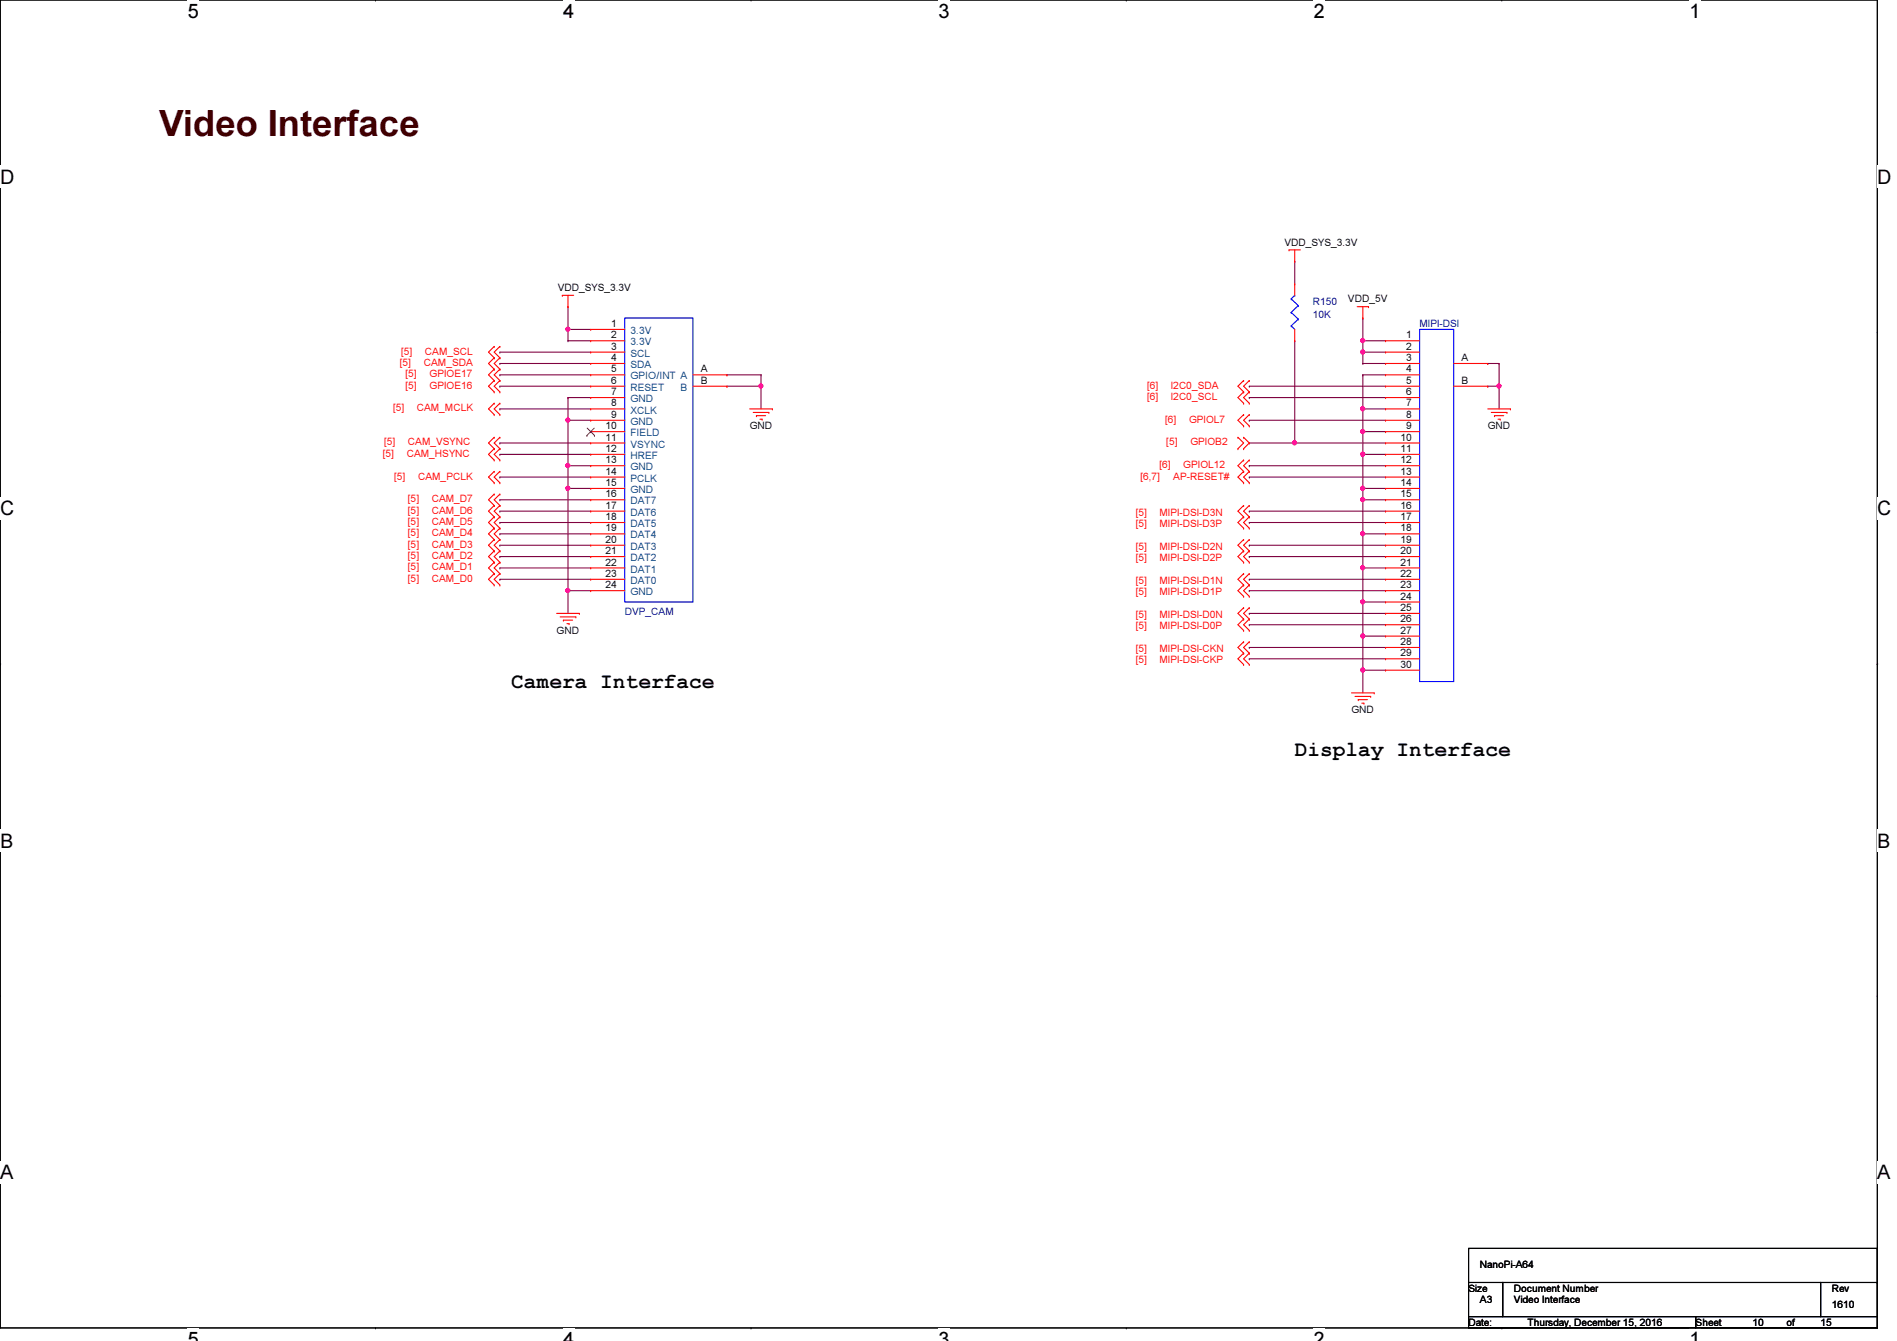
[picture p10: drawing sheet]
<svg xmlns="http://www.w3.org/2000/svg" width="297mm" height="210mm" viewBox="0 0 297 210" stroke-linecap="round" stroke-linejoin="round" font-family="sans-serif">
<path d="M0 0h294v207.9h-294z" fill="none" stroke="#000" stroke-width=".17"/>
<g fill="#fff">
<path d="M29.4 0h1.8v3.5h-1.8z"/>
<path d="M29.4 207.9h1.8v2h-1.8z"/>
</g>
<path d="M58.8 0h.1M58.8 207.9h.1" fill="none" stroke="#000" stroke-width=".17"/>
<g fill="#fff">
<path d="M88.2 0h1.7v3.5h-1.7z"/>
<path d="M88.2 207.9h1.7v2h-1.7z"/>
</g>
<path d="M117.6 0h.1M117.6 207.9h.1" fill="none" stroke="#000" stroke-width=".17"/>
<g fill="#fff">
<path d="M147 0h1.7v3.5h-1.7z"/>
<path d="M147 207.9h1.7v2h-1.7z"/>
</g>
<path d="M176.4 0h.1M176.4 207.9h.1" fill="none" stroke="#000" stroke-width=".17"/>
<g fill="#fff">
<path d="M205.7 0h1.8v3.5h-1.8z"/>
<path d="M205.7 207.9h1.8v2h-1.8z"/>
</g>
<path d="M235.2 0h.1M235.2 207.9h.1" fill="none" stroke="#000" stroke-width=".17"/>
<g fill="#fff">
<path d="M264.5 0h1.8v3.5h-1.8z"/>
<path d="M264.5 207.9h1.8v2h-1.8z"/>
<path d="M0 26h2.3v3.4h-2.3z"/>
<path d="M294 26h2.2v3.4h-2.2z"/>
<path d="M0 77.9h2.3v3.5h-2.3z"/>
<path d="M294 77.9h2.2v3.5h-2.2z"/>
</g>
<path d="M0 51.9h.1M294 51.9h.1" fill="none" stroke="#000" stroke-width=".17"/>
<g fill="#fff">
<path d="M0 129.9h2.1v3.4h-2.1z"/>
<path d="M294 129.9h2v3.4h-2z"/>
</g>
<path d="M0 103.9h.1M294 103.9h.1" fill="none" stroke="#000" stroke-width=".17"/>
<path d="M0 103.9h.1M294 103.9h.1" fill="none" stroke="#000" stroke-width=".16"/>
<g fill="#fff">
<path d="M0 181.8h2.1v3.5h-2.1z"/>
<path d="M294 181.8h2v3.5h-2z"/>
</g>
<path d="M0 155.9h.1M294 155.9h.1" fill="none" stroke="#000" stroke-width=".17"/>
<g fill="none" stroke="#800040" stroke-width=".17">
<path d="M78.3 58.7h.1M78.3 58.7h14.2M88.9 72.9h.1M88.9 72.9h3.6M113.8 60.5h.1M113.8 60.5h5.4M78.3 83.6h.1M78.3 81.8h.1M78.3 80h.1M78.3 90.7h.1M78.3 88.9h.1M78.3 83.6h14.2"/>
<path d="M78.3 81.8h14.2M78.3 80h14.2M78.3 90.7h14.2M78.3 88.9h14.2"/>
</g>
<circle cx="119.1" cy="60.4" r=".32" fill="#f0f"/>
<circle cx="119.1" cy="60.4" r=".32" fill="none" stroke="#f0f" stroke-width=".17"/>
<g fill="none" stroke="#800040" stroke-width=".17">
<path d="M78.3 71.1h.1M78.3 69.3h.1M78.3 60.5h.1M78.3 78.2h.1M78.3 74.7h.1M78.3 71.1h14.2M78.3 69.3h14.2M78.3 60.5h14.2M78.3 78.2h14.2M78.3 74.7h14.2M88.9 62.2h.1M88.9 62.2v3.6"/>
<path d="M78.3 87.1h.1M78.3 85.3h.1M78.3 87.1h14.2M78.3 85.3h14.2"/>
</g>
<circle cx="88.9" cy="65.8" r=".32" fill="#f0f"/>
<circle cx="88.9" cy="65.8" r=".32" fill="none" stroke="#f0f" stroke-width=".17"/>
<path d="M78.3 56.9h.1M78.3 56.9h14.2M88.9 51.6h.1M88.9 51.6h3.6M113.8 58.7h.1M113.8 58.7h5.4M119.2 58.7h.1M119.2 58.7v5.3M88.9 76.5h.1M88.9 76.5v16M119.2 60.5h.1" fill="none" stroke="#800040" stroke-width=".17"/>
<circle cx="88.9" cy="92.4" r=".32" fill="#f0f"/>
<circle cx="88.9" cy="92.4" r=".32" fill="none" stroke="#f0f" stroke-width=".17"/>
<path d="M88.9 62.2h.1M88.9 72.9h.1M88.9 62.2h3.6M88.9 72.9v3.6" fill="none" stroke="#800040" stroke-width=".17"/>
<circle cx="88.9" cy="76.4" r=".32" fill="#f0f"/>
<circle cx="88.9" cy="76.4" r=".32" fill="none" stroke="#f0f" stroke-width=".17"/>
<circle cx="88.9" cy="72.9" r=".32" fill="#f0f"/>
<circle cx="88.9" cy="72.9" r=".32" fill="none" stroke="#f0f" stroke-width=".17"/>
<path d="M88.9 53.3h.1M88.9 51.6h.1M88.9 51.6v1.7M88.9 53.3h3.6M88.9 65.8h.1M88.9 76.5h.1M88.9 65.8h3.6M88.9 76.5h3.6M88.9 92.5h.1M88.9 92.5v3.5M88.9 92.5h3.6" fill="none" stroke="#800040" stroke-width=".17"/>
<circle cx="88.9" cy="51.5" r=".32" fill="#f0f"/>
<circle cx="88.9" cy="51.5" r=".32" fill="none" stroke="#f0f" stroke-width=".17"/>
<path d="M78.3 55.1h.1M78.3 55.1h14.2M88.9 48h.1M88.9 48v3.6M213.4 53.3h.1M213.4 49.8h.1M213.4 53.3h3.6M213.4 49.8v5.3M78.3 64h.1M78.3 64h14.2M88.9 65.8h.1M88.9 65.8v7.1" fill="none" stroke="#800040" stroke-width=".17"/>
<circle cx="213.4" cy="55.1" r=".32" fill="#f0f"/>
<circle cx="213.4" cy="55.1" r=".32" fill="none" stroke="#f0f" stroke-width=".17"/>
<circle cx="213.4" cy="53.3" r=".32" fill="#f0f"/>
<circle cx="213.4" cy="53.3" r=".32" fill="none" stroke="#f0f" stroke-width=".17"/>
<path d="M213.4 55.1h.1M213.4 56.9h.1M213.4 58.7h.1M213.4 55.1h3.6M213.4 55.1v1.8M213.4 58.7v5.3M213.4 56.9h3.6M213.4 58.7h3.6" fill="none" stroke="#800040" stroke-width=".17"/>
<circle cx="213.4" cy="64" r=".32" fill="#f0f"/>
<circle cx="213.4" cy="64" r=".32" fill="none" stroke="#f0f" stroke-width=".17"/>
<g fill="none" stroke="#800040" stroke-width=".17">
<path d="M195.6 62.2h.1M195.6 60.5h.1M195.6 65.8h.1M195.6 62.2h21.4M195.6 60.5h21.4M195.6 65.8h21.4M202.7 69.3h.1M202.7 69.3h14.3M213.4 64h.1M213.4 67.6h.1M213.4 64v3.6M213.4 64h3.6"/>
<path d="M213.4 67.6h3.6"/>
</g>
<circle cx="202.7" cy="69.3" r=".32" fill="#f0f"/>
<circle cx="202.7" cy="69.3" r=".32" fill="none" stroke="#f0f" stroke-width=".17"/>
<path d="M213.4 67.6h.1M213.4 67.6v3.5" fill="none" stroke="#800040" stroke-width=".17"/>
<circle cx="213.4" cy="71.1" r=".32" fill="#f0f"/>
<circle cx="213.4" cy="71.1" r=".32" fill="none" stroke="#f0f" stroke-width=".17"/>
<circle cx="213.4" cy="67.5" r=".32" fill="#f0f"/>
<circle cx="213.4" cy="67.5" r=".32" fill="none" stroke="#f0f" stroke-width=".17"/>
<g fill="none" stroke="#800040" stroke-width=".17">
<path d="M202.7 40.9h.1M202.7 53.3h.1M202.7 40.9v3.5M202.7 53.3v16h-7.1M233 56.9h.1M233 56.9h1.7M234.7 56.9h.1M234.7 56.9v3.6h-1.7M195.6 74.7h.1M195.6 72.9h.1M195.6 69.3h.1M195.6 74.7h21.4"/>
<path d="M195.6 72.9h21.4M233 60.5h.1M213.4 99.6h.1M213.4 99.6v5.3"/>
</g>
<circle cx="234.7" cy="60.4" r=".32" fill="#f0f"/>
<circle cx="234.7" cy="60.4" r=".32" fill="none" stroke="#f0f" stroke-width=".17"/>
<path d="M213.4 71.1h.1M213.4 76.5h.1M213.4 71.1v7.1M213.4 71.1h3.6M234.7 60.5h.1M234.7 60.5v3.5" fill="none" stroke="#800040" stroke-width=".17"/>
<circle cx="213.4" cy="76.4" r=".32" fill="#f0f"/>
<circle cx="213.4" cy="76.4" r=".32" fill="none" stroke="#f0f" stroke-width=".17"/>
<path d="M213.4 76.5h.1M213.4 78.2h.1M213.4 76.5h3.6M213.4 78.2h3.6M213.4 78.2v5.4" fill="none" stroke="#800040" stroke-width=".17"/>
<circle cx="213.4" cy="83.5" r=".32" fill="#f0f"/>
<circle cx="213.4" cy="83.5" r=".32" fill="none" stroke="#f0f" stroke-width=".17"/>
<circle cx="213.4" cy="78.2" r=".32" fill="#f0f"/>
<circle cx="213.4" cy="78.2" r=".32" fill="none" stroke="#f0f" stroke-width=".17"/>
<path d="M213.4 83.6h.1M213.4 88.9h.1M213.4 83.6v10.6M213.4 83.6h3.6M213.4 88.9h3.6" fill="none" stroke="#800040" stroke-width=".17"/>
<circle cx="213.4" cy="94.2" r=".32" fill="#f0f"/>
<circle cx="213.4" cy="94.2" r=".32" fill="none" stroke="#f0f" stroke-width=".17"/>
<circle cx="213.4" cy="88.9" r=".32" fill="#f0f"/>
<circle cx="213.4" cy="88.9" r=".32" fill="none" stroke="#f0f" stroke-width=".17"/>
<path d="M213.4 94.2h.1M213.4 94.2v5.4" fill="none" stroke="#800040" stroke-width=".17"/>
<circle cx="213.4" cy="99.5" r=".32" fill="#f0f"/>
<circle cx="213.4" cy="99.5" r=".32" fill="none" stroke="#f0f" stroke-width=".17"/>
<path d="M213.4 94.2h.1M213.4 94.2h3.6M213.4 104.9h.1M213.4 104.9v3.6" fill="none" stroke="#800040" stroke-width=".17"/>
<circle cx="213.4" cy="104.9" r=".32" fill="#f0f"/>
<circle cx="213.4" cy="104.9" r=".32" fill="none" stroke="#f0f" stroke-width=".17"/>
<g fill="none" stroke="#800040" stroke-width=".17">
<path d="M195.6 97.8h.1M195.6 96h.1M195.6 90.7h.1M195.6 92.5h.1M195.6 85.3h.1M195.6 87.1h.1M195.6 81.8h.1M195.6 80h.1M195.6 97.8h21.4M195.6 96h21.4M195.6 90.7h21.4M195.6 92.5h21.4"/>
<path d="M195.6 85.3h21.4M195.6 87.1h21.4M195.6 81.8h21.4M195.6 80h21.4M213.4 99.6h.1M213.4 99.6h3.6M195.6 103.1h.1M195.6 101.3h.1M195.6 103.1h21.4M195.6 101.3h21.4M213.4 104.9h.1M213.4 104.9h3.6"/>
</g>
<g fill="none" stroke="#f00" stroke-width=".17">
<path d="M201.8 39.1h.1M201.8 39.1h1.8M202.7 39.1v1.8M77.4 54.2h.1M77.4 56h.1M77.4 57.8h.1M77.4 59.6h.1M77.4 54.2l-.9 .9 .9 .9M77.4 56l-.9 .9 .9 .9M77.4 59.6l-.9 .9 .9 .8M77.4 57.8l-.9 .9 .9 .9M78.3 54.2h.1"/>
<path d="M78.3 56h.1M78.3 57.8h.1M78.3 59.6h.1M78.3 54.2l-.9 .9 .9 .9M78.3 56l-.9 .9 .9 .9M78.3 59.6l-.9 .9 .9 .8M78.3 57.8l-.9 .9 .9 .9M88 46.2h.1M88 46.2h1.8M88.9 48h.1M88.9 46.2v1.8M92.5 51.6h.1"/>
<path d="M92.5 53.3h.1M92.5 55.1h.1M92.5 56.9h.1M92.5 58.7h.1M92.5 53.3h5.3M92.5 55.1h5.3M92.5 56.9h5.3M92.5 58.7h5.3M92.5 51.6h5.3M108.5 58.7h5.3M113.8 58.7h.1M194.7 59.6h.1"/>
<path d="M194.7 59.6l-.9 .9 .9 .8M195.6 59.6h.1M195.6 59.6l-.9 .9 .9 .8M202.7 40.9h.1M202.7 53.3h.1M202.7 44.4h.1M202.7 44.4v1.8M202.7 51.6v1.7M212.5 48h1.8M213.4 49.8h.1M213.4 48v1.8M214.3 48h.1"/>
<path d="M217 53.3h.1M217 55.1h.1M217 56.9h.1M217 58.7h.1M217 53.3h5.3M217 55.1h5.3M217 56.9h5.3M217 58.7h5.3M227.6 56.9h5.4M233 56.9h.1M77.4 73.8h.1M77.4 75.6h.1"/>
<path d="M77.4 63.1h.1M77.4 64.9h.1M77.4 70.2h.1M77.4 72h.1M77.4 68.5h.1M77.4 79.1h.1M77.4 77.3h.1M77.4 61.3h.1M77.4 73.8l-.9 .9 .9 .9M77.4 63.1l-.9 .9 .9 .9M77.4 70.2l-.9 .9 .9 .9M77.4 68.5l-.9 .8 .9 .9"/>
<path d="M77.4 79.1l-.9 .9 .9 .9M77.4 77.3l-.9 .9 .9 .9M78.3 73.8h.1M78.3 75.6h.1M78.3 63.1h.1M78.3 64.9h.1M78.3 70.2h.1M78.3 72h.1M78.3 68.5h.1M78.3 79.1h.1M78.3 77.3h.1M78.3 61.3h.1"/>
<path d="M78.3 73.8l-.9 .9 .9 .9M78.3 63.1l-.9 .9 .9 .9M78.3 70.2l-.9 .9 .9 .9M78.3 68.5l-.9 .8 .9 .9M78.3 79.1l-.9 .9 .9 .9M78.3 77.3l-.9 .9 .9 .9M92.5 60.5h.1M92.5 62.2h.1M92.5 64h.1M92.5 65.8h.1M92.5 67.6h.1M92.5 69.3h.1"/>
<path d="M92.5 71.1h.1M92.5 72.9h.1M92.5 74.7h.1M92.5 76.5h.1M92.5 78.2h.1M92.5 64h5.3M92.5 60.5h5.3M92.5 62.2h5.3M92.5 65.8h5.3M92.5 67.6h5.3M92.5 69.3h5.3M92.5 71.1h5.3"/>
<path d="M92.5 72.9h5.3M92.5 74.7h5.3M92.5 76.5h5.3M92.5 78.2h5.3M108.5 60.5h5.3M113.8 60.5h.1M117.4 64h3.5M117.9 64.6h2.5M118.4 65.1h.1M118.4 65.1h1.5M119 65.6h.3M119.3 65.6h.1"/>
<path d="M120.4 64.6h.1M120.9 64h.1M193.8 68.5h.1M193.8 70.2h.1M193.8 68.5l.9 .8-.9 .9M194.7 75.6h.1M194.7 73.8h.1M194.7 63.1h.1M194.7 61.3h.1M194.7 79.1h.1M194.7 70.2h.1M194.7 68.5h.1"/>
<path d="M194.7 72h.1M194.7 66.7h.1M194.7 64.9h.1M194.7 73.8l-.9 .9 .9 .9M194.7 61.3l-.9 .9 .9 .9M194.7 79.1l-.9 .9 .9 .9M194.7 68.5l.9 .8-.9 .9M194.7 72l-.9 .9 .9 .9M194.7 64.9l-.9 .9 .9 .9M195.6 75.6h.1M195.6 73.8h.1M195.6 63.1h.1"/>
<path d="M195.6 61.3h.1M195.6 79.1h.1M195.6 72h.1M195.6 66.7h.1M195.6 64.9h.1M195.6 73.8l-.9 .9 .9 .9M195.6 61.3l-.9 .9 .9 .9M195.6 79.1l-.9 .9 .9 .9M195.6 72l-.9 .9 .9 .9M195.6 64.9l-.9 .9 .9 .9M217 60.5h.1M217 62.2h.1"/>
<path d="M217 64h.1M217 65.8h.1M217 67.6h.1M217 69.3h.1M217 71.1h.1M217 72.9h.1M217 74.7h.1M217 76.5h.1M217 78.2h.1M217 64h5.3M217 60.5h5.3M217 62.2h5.3"/>
<path d="M217 65.8h5.3M217 67.6h5.3M217 69.3h5.3M217 71.1h5.3M217 72.9h5.3M217 74.7h5.3M217 76.5h5.3M217 78.2h5.3M227.6 60.5h5.4M233 60.5h.1M233 64h3.5M233.5 64.6h2.5"/>
<path d="M234 65.1h.1M234 65.1h1.5M234.6 65.6h.3M234.9 65.6h.1M236 64.6h.1M236.5 64h.1M77.4 89.8h.1M77.4 91.6h.1M77.4 88h.1M77.4 86.2h.1M77.4 84.5h.1M77.4 82.7h.1"/>
<path d="M77.4 80.9h.1M77.4 89.8l-.9 .9 .9 .9M77.4 88l-.9 .9 .9 .9M77.4 86.2l-.9 .9 .9 .9M77.4 84.5l-.9 .8 .9 .9M77.4 82.7l-.9 .9 .9 .9M77.4 80.9l-.9 .9 .9 .9M78.3 89.8h.1M78.3 91.6h.1M78.3 88h.1M78.3 86.2h.1M78.3 84.5h.1"/>
<path d="M78.3 82.7h.1M78.3 80.9h.1M78.3 89.8l-.9 .9 .9 .9M78.3 88l-.9 .9 .9 .9M78.3 86.2l-.9 .9 .9 .9M78.3 84.5l-.9 .8 .9 .9M78.3 82.7l-.9 .9 .9 .9M78.3 80.9l-.9 .9 .9 .9M87.2 96h3.5M87.7 96.6h2.5M88.2 97.1h.1M88.2 97.1h1.5"/>
<path d="M88.8 97.6h.3M89.1 97.6h.1M90.2 96.6h.1M90.7 96h.1M92.5 80h.1M92.5 81.8h.1M92.5 83.6h.1M92.5 85.3h.1M92.5 87.1h.1M92.5 88.9h.1M92.5 90.7h.1M92.5 92.5h.1"/>
<path d="M92.5 80h5.3M92.5 81.8h5.3M92.5 83.6h5.3M92.5 85.3h5.3M92.5 87.1h5.3M92.5 88.9h5.3M92.5 90.7h5.3M92.5 92.5h5.3M194.7 95.1h.1M194.7 96.9h.1M194.7 98.7h.1M194.7 91.6h.1"/>
<path d="M194.7 93.3h.1M194.7 89.8h.1M194.7 84.5h.1M194.7 86.2h.1M194.7 80.9h.1M194.7 82.7h.1M194.7 88h.1M194.7 95.1l-.9 .9 .9 .9M194.7 96.9l-.9 .9 .9 .9M194.7 91.6l-.9 .9 .9 .8M194.7 89.8l-.9 .9 .9 .9M194.7 84.5l-.9 .8 .9 .9"/>
<path d="M194.7 80.9l-.9 .9 .9 .9M194.7 86.2l-.9 .9 .9 .9M195.6 95.1h.1M195.6 96.9h.1M195.6 98.7h.1M195.6 91.6h.1M195.6 93.3h.1M195.6 89.8h.1M195.6 84.5h.1M195.6 86.2h.1M195.6 80.9h.1M195.6 82.7h.1"/>
<path d="M195.6 88h.1M195.6 95.1l-.9 .9 .9 .9M195.6 96.9l-.9 .9 .9 .9M195.6 91.6l-.9 .9 .9 .8M195.6 89.8l-.9 .9 .9 .9M195.6 84.5l-.9 .8 .9 .9M195.6 80.9l-.9 .9 .9 .9M195.6 86.2l-.9 .9 .9 .9M217 80h.1M217 81.8h.1M217 83.6h.1M217 85.3h.1"/>
<path d="M217 87.1h.1M217 88.9h.1M217 90.7h.1M217 92.5h.1M217 94.2h.1M217 96h.1M217 97.8h.1M217 99.6h.1M217 96h5.3M217 80h5.3M217 81.8h5.3M217 83.6h5.3"/>
<path d="M217 85.3h5.3M217 87.1h5.3M217 88.9h5.3M217 90.7h5.3M217 92.5h5.3M217 94.2h5.3M217 97.8h5.3M217 99.6h5.3M194.7 100.5h.1M194.7 102.2h.1M194.7 104h.1M194.7 100.5l-.9 .8 .9 .9"/>
<path d="M194.7 102.2l-.9 .9 .9 .9M195.6 100.5h.1M195.6 102.2h.1M195.6 104h.1M195.6 100.5l-.9 .8 .9 .9M195.6 102.2l-.9 .9 .9 .9M211.6 108.5h3.6M212.2 109h2.4M212.7 109.5h.1M212.7 109.5h1.4M213.2 110.1h.4M213.6 110.1h.1"/>
<path d="M214.6 109h.1M215.2 108.5h.1M217 101.3h.1M217 103.1h.1M217 104.9h.1M217 101.3h5.3M217 103.1h5.3M217 104.9h5.3"/>
</g>
<path d="M230 195.4h.1M230 195.4v5.3M230 195.4h64M294 195.4h.1M294 195.4v5.3M230 200.7h5.3v5.4h-5.3zM230 206.1h35.5v1.8h-35.5zM235.3 200.7h49.8v5.4h-49.8zM265.5 206.1h28.5v1.8h-28.5zM285.1 200.7h8.9v5.4h-8.9zM294 200.7h.1" fill="none" stroke="#000" stroke-width=".17"/>
<g fill="none" stroke="#00f" stroke-width=".17">
<path d="M97.8 49.8h10.7v44.4h-10.7zM202.2 51h.1M202.2 48.9h.1M202.2 46.8h.1M202.2 51l.5 .6M202.2 48.9l1.1 1.1M202.2 46.8l1.1 1M202.7 46.2h.1M202.7 46.2l-.5 .6M203.3 50h.1M203.3 47.8h.1M203.3 50l-1.1 1"/>
<path d="M203.3 47.8l-1.1 1.1M222.3 51.6h5.3v55.1h-5.3z"/>
</g>
<path d="M91.9 68.2h.1M91.9 67l1.2 1.2M93 67l-1.1 1.2M93.1 68.2h.1" fill="none" stroke="#804000" stroke-width=".16"/>
<circle cx="119.1" cy="60.4" r=".32" fill="#f0f"/>
<circle cx="119.1" cy="60.4" r=".32" fill="none" stroke="#f0f" stroke-width=".17"/>
<circle cx="88.9" cy="65.8" r=".32" fill="#f0f"/>
<circle cx="88.9" cy="65.8" r=".32" fill="none" stroke="#f0f" stroke-width=".17"/>
<circle cx="88.9" cy="92.4" r=".32" fill="#f0f"/>
<circle cx="88.9" cy="92.4" r=".32" fill="none" stroke="#f0f" stroke-width=".17"/>
<circle cx="88.9" cy="76.4" r=".32" fill="#f0f"/>
<circle cx="88.9" cy="76.4" r=".32" fill="none" stroke="#f0f" stroke-width=".17"/>
<circle cx="88.9" cy="72.9" r=".32" fill="#f0f"/>
<circle cx="88.9" cy="72.9" r=".32" fill="none" stroke="#f0f" stroke-width=".17"/>
<circle cx="88.9" cy="51.5" r=".32" fill="#f0f"/>
<circle cx="88.9" cy="51.5" r=".32" fill="none" stroke="#f0f" stroke-width=".17"/>
<circle cx="213.4" cy="55.1" r=".32" fill="#f0f"/>
<circle cx="213.4" cy="55.1" r=".32" fill="none" stroke="#f0f" stroke-width=".17"/>
<circle cx="213.4" cy="53.3" r=".32" fill="#f0f"/>
<circle cx="213.4" cy="53.3" r=".32" fill="none" stroke="#f0f" stroke-width=".17"/>
<circle cx="213.4" cy="64" r=".32" fill="#f0f"/>
<circle cx="213.4" cy="64" r=".32" fill="none" stroke="#f0f" stroke-width=".17"/>
<circle cx="202.7" cy="69.3" r=".32" fill="#f0f"/>
<circle cx="202.7" cy="69.3" r=".32" fill="none" stroke="#f0f" stroke-width=".17"/>
<circle cx="213.4" cy="71.1" r=".32" fill="#f0f"/>
<circle cx="213.4" cy="71.1" r=".32" fill="none" stroke="#f0f" stroke-width=".17"/>
<circle cx="213.4" cy="67.5" r=".32" fill="#f0f"/>
<circle cx="213.4" cy="67.5" r=".32" fill="none" stroke="#f0f" stroke-width=".17"/>
<circle cx="234.7" cy="60.4" r=".32" fill="#f0f"/>
<circle cx="234.7" cy="60.4" r=".32" fill="none" stroke="#f0f" stroke-width=".17"/>
<circle cx="213.4" cy="76.4" r=".32" fill="#f0f"/>
<circle cx="213.4" cy="76.4" r=".32" fill="none" stroke="#f0f" stroke-width=".17"/>
<circle cx="213.4" cy="83.5" r=".32" fill="#f0f"/>
<circle cx="213.4" cy="83.5" r=".32" fill="none" stroke="#f0f" stroke-width=".17"/>
<circle cx="213.4" cy="78.2" r=".32" fill="#f0f"/>
<circle cx="213.4" cy="78.2" r=".32" fill="none" stroke="#f0f" stroke-width=".17"/>
<circle cx="213.4" cy="94.2" r=".32" fill="#f0f"/>
<circle cx="213.4" cy="94.2" r=".32" fill="none" stroke="#f0f" stroke-width=".17"/>
<circle cx="213.4" cy="88.9" r=".32" fill="#f0f"/>
<circle cx="213.4" cy="88.9" r=".32" fill="none" stroke="#f0f" stroke-width=".17"/>
<circle cx="213.4" cy="99.5" r=".32" fill="#f0f"/>
<circle cx="213.4" cy="99.5" r=".32" fill="none" stroke="#f0f" stroke-width=".17"/>
<circle cx="213.4" cy="104.9" r=".32" fill="#f0f"/>
<circle cx="213.4" cy="104.9" r=".32" fill="none" stroke="#f0f" stroke-width=".17"/>
<text font-size="5.7" fill="#400000" x="24.9" y="21.3">Video Interface</text>
<g font-size="3.3">
<text x="80" y="107.7">Camera Interface</text>
<text x="202.7" y="118.3">Display Interface</text>
</g>
<g font-size="3.1">
<text x="29.4" y="2.8">5</text>
<text x="88.2" y="2.8">4</text>
<text x="147" y="2.8">3</text>
<text x="205.7" y="2.8">2</text>
<text x="264.5" y="2.8">1</text>
<text x="0" y="28.7">D</text>
<text x="294" y="28.7">D</text>
<text x="0" y="80.7">C</text>
<text x="294" y="80.7">C</text>
<text x="0" y="132.7">B</text>
<text x="294" y="132.7">B</text>
<text x="0" y="184.6">A</text>
<text x="294" y="184.6">A</text>
<text x="29.4" y="210.7">5</text>
<text x="88.2" y="210.7">4</text>
<text x="147" y="210.7">3</text>
<text x="205.7" y="210.7">2</text>
<text x="264.5" y="210.7">1</text>
</g>
<g font-size="1.6">
<text x="201.1" y="38.4">VDD_SYS_3.3V</text>
<text x="87.3" y="45.6">VDD_SYS_3.3V</text>
<text x="211.1" y="47.3">VDD_5V</text>
<text x="95.7" y="51.2">1</text>
<text x="95.7" y="53">2</text>
<text x="220.2" y="53">1</text>
<text x="95.7" y="54.7">3</text>
<text x="95.7" y="56.5">4</text>
<text x="95.7" y="58.3">5</text>
<text x="109.7" y="58.3">A</text>
<text x="220.2" y="54.7">2</text>
<text x="220.2" y="56.5">3</text>
<text x="220.2" y="58.3">4</text>
<text x="228.9" y="56.5">A</text>
<text x="95.7" y="60.1">6</text>
<text x="95.7" y="61.8">7</text>
<text x="95.7" y="63.6">8</text>
<text x="95.7" y="65.4">9</text>
<text x="109.7" y="60.1">B</text>
<text x="220.2" y="60.1">5</text>
<text x="220.2" y="61.8">6</text>
<text x="220.2" y="63.6">7</text>
<text x="220.2" y="65.4">8</text>
<text x="228.9" y="60.1">B</text>
<text x="94.8" y="67.2">10</text>
<text x="94.8" y="69">11</text>
<text x="94.8" y="70.7">12</text>
<text x="117.4" y="67.2">GND</text>
<text x="219.3" y="69">10</text>
<text x="219.3" y="70.7">11</text>
<text x="220.2" y="67.2">9</text>
<text x="233" y="67.2">GND</text>
<text x="94.8" y="72.5">13</text>
<text x="94.8" y="74.3">14</text>
<text x="94.8" y="76.1">15</text>
<text x="94.8" y="77.9">16</text>
<text x="219.3" y="72.5">12</text>
<text x="219.3" y="74.3">13</text>
<text x="219.3" y="76.1">14</text>
<text x="219.3" y="77.9">15</text>
<text x="94.8" y="79.6">17</text>
<text x="94.8" y="81.4">18</text>
<text x="94.8" y="83.2">19</text>
<text x="219.3" y="79.6">16</text>
<text x="219.3" y="81.4">17</text>
<text x="219.3" y="83.2">18</text>
<text x="94.8" y="85">20</text>
<text x="94.8" y="86.7">21</text>
<text x="94.8" y="88.5">22</text>
<text x="219.3" y="85">19</text>
<text x="219.3" y="86.7">20</text>
<text x="219.3" y="88.5">21</text>
<text x="94.8" y="90.3">23</text>
<text x="94.8" y="92.1">24</text>
<text x="219.3" y="90.3">22</text>
<text x="219.3" y="92.1">23</text>
<text x="219.3" y="93.9">24</text>
<text x="219.3" y="95.6">25</text>
<text x="87.2" y="99.2">GND</text>
<text x="219.3" y="97.4">26</text>
<text x="219.3" y="99.2">27</text>
<text x="219.3" y="101">28</text>
<text x="219.3" y="102.7">29</text>
<text x="219.3" y="104.5">30</text>
<text x="211.6" y="111.7">GND</text>
<text x="230" y="202.2">Size</text>
<text x="231.7" y="198.5">NanoPi-A64</text>
<text x="231.7" y="204">A3</text>
<text x="237.1" y="204">Video Interface</text>
<text x="237.1" y="202.2">Document Number</text>
<text x="286.8" y="202.2">Rev</text>
<text x="230" y="207.5">Date:</text>
<text x="239.2" y="207.5">Thursday, December 15, 2016</text>
<text x="265.5" y="207.5">Sheet</text>
<text x="274.4" y="207.5">10</text>
<text x="279.7" y="207.5">of</text>
<text x="285.1" y="207.5">15</text>
<text x="286.8" y="204.7">1610</text>
</g>
<g font-size="1.6" fill="#000080">
<text x="205.6" y="47.7">R150</text>
<text x="205.6" y="49.8">10K</text>
<text x="222.3" y="51.2">MIPI-DSI</text>
<text x="97.8" y="96.2">DVP_CAM</text>
</g>
<g font-size="1.6" fill="#004080">
<text x="98.7" y="52.3">3.3V</text>
<text x="98.7" y="54.1">3.3V</text>
<text x="98.7" y="55.8">SCL</text>
<text x="98.7" y="57.6">SDA</text>
<text x="98.7" y="59.4">GPIO/INT A</text>
<text x="98.7" y="61.2">RESET</text>
<text x="98.7" y="62.9">GND</text>
<text x="98.7" y="64.7">XCLK</text>
<text x="106.5" y="61.2">B</text>
<text x="98.7" y="66.5">GND</text>
<text x="98.7" y="68.3">FIELD</text>
<text x="98.7" y="70.1">VSYNC</text>
<text x="98.7" y="71.8">HREF</text>
<text x="98.7" y="73.6">GND</text>
<text x="98.7" y="75.4">PCLK</text>
<text x="98.7" y="77.2">GND</text>
<text x="98.7" y="79">DAT7</text>
<text x="98.7" y="80.7">DAT6</text>
<text x="98.7" y="82.5">DAT5</text>
<text x="98.7" y="84.3">DAT4</text>
<text x="98.7" y="86.1">DAT3</text>
<text x="98.7" y="87.8">DAT2</text>
<text x="98.7" y="89.6">DAT1</text>
<text x="98.7" y="91.4">DAT0</text>
<text x="98.7" y="93.2">GND</text>
</g>
<g font-size="1.6" fill="#f00">
<text x="62.6" y="57.3">[5]</text>
<text x="62.8" y="55.5">[5]</text>
<text x="63.5" y="59.1">[5]</text>
<text x="66.4" y="57.3">CAM_SDA</text>
<text x="66.5" y="55.5">CAM_SCL</text>
<text x="67.3" y="59.1">GPIOE17</text>
<text x="61.5" y="64.4">[5]</text>
<text x="63.5" y="60.8">[5]</text>
<text x="65.3" y="64.4">CAM_MCLK</text>
<text x="67.3" y="60.8">GPIOE16</text>
<text x="179.6" y="62.6">[6]</text>
<text x="179.6" y="60.8">[6]</text>
<text x="183.3" y="62.6">I2C0_SCL</text>
<text x="183.3" y="60.8">I2C0_SDA</text>
<text x="59.9" y="71.5">[5]</text>
<text x="60.2" y="69.7">[5]</text>
<text x="63.7" y="71.5">CAM_HSYNC</text>
<text x="63.9" y="69.7">CAM_VSYNC</text>
<text x="182.5" y="66.2">[6]</text>
<text x="182.6" y="69.7">[5]</text>
<text x="186.2" y="66.2">GPIOL7</text>
<text x="186.4" y="69.7">GPIOB2</text>
<text x="61.7" y="75.1">[5]</text>
<text x="65.5" y="75.1">CAM_PCLK</text>
<text x="178.6" y="75.1">[6,7]</text>
<text x="181.6" y="73.3">[6]</text>
<text x="183.7" y="75.1">AP-RESET#</text>
<text x="185.3" y="73.3">GPIOL12</text>
<text x="63.9" y="83.9">[5]</text>
<text x="63.9" y="82.2">[5]</text>
<text x="63.9" y="80.4">[5]</text>
<text x="63.9" y="78.6">[5]</text>
<text x="67.6" y="83.9">CAM_D4</text>
<text x="67.6" y="82.2">CAM_D5</text>
<text x="67.6" y="80.4">CAM_D6</text>
<text x="67.6" y="78.6">CAM_D7</text>
<text x="177.8" y="80.7">[5]</text>
<text x="177.8" y="82.5">[5]</text>
<text x="181.6" y="80.7">MIPI-DSI-D3N</text>
<text x="181.6" y="82.5">MIPI-DSI-D3P</text>
<text x="63.9" y="89.3">[5]</text>
<text x="63.9" y="87.5">[5]</text>
<text x="63.9" y="85.7">[5]</text>
<text x="67.6" y="89.3">CAM_D1</text>
<text x="67.6" y="87.5">CAM_D2</text>
<text x="67.6" y="85.7">CAM_D3</text>
<text x="177.8" y="86.1">[5]</text>
<text x="177.8" y="87.8">[5]</text>
<text x="181.6" y="86.1">MIPI-DSI-D2N</text>
<text x="181.6" y="87.8">MIPI-DSI-D2P</text>
<text x="63.9" y="91.1">[5]</text>
<text x="67.6" y="91.1">CAM_D0</text>
<text x="177.8" y="93.2">[5]</text>
<text x="177.8" y="91.4">[5]</text>
<text x="181.6" y="93.2">MIPI-DSI-D1P</text>
<text x="181.6" y="91.4">MIPI-DSI-D1N</text>
<text x="177.8" y="96.7">[5]</text>
<text x="177.8" y="98.5">[5]</text>
<text x="181.6" y="96.7">MIPI-DSI-D0N</text>
<text x="181.6" y="98.5">MIPI-DSI-D0P</text>
<text x="177.8" y="102.1">[5]</text>
<text x="177.8" y="103.8">[5]</text>
<text x="181.6" y="102.1">MIPI-DSI-CKN</text>
<text x="181.6" y="103.8">MIPI-DSI-CKP</text>
</g>
</svg>
